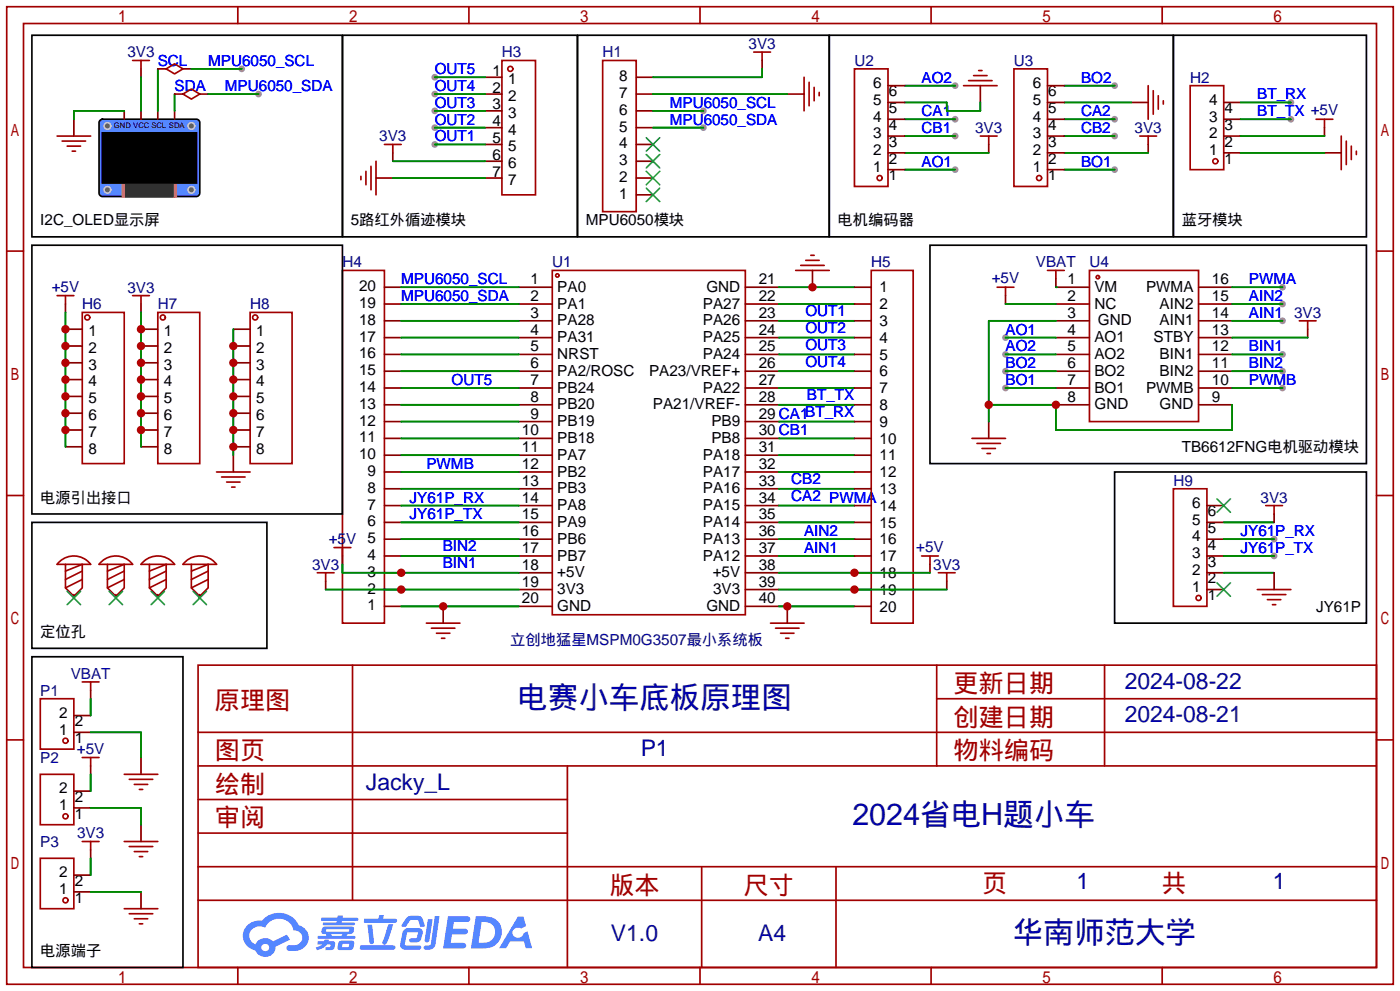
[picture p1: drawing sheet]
<svg xmlns="http://www.w3.org/2000/svg" width="212mm" height="150mm" viewBox="0 0 212 150" stroke-linecap="round" stroke-linejoin="round" font-family="sans-serif">
<g fill="#999">
<circle cx="144.5" cy="13" r=".51"/>
<circle cx="144.5" cy="18" r=".51"/>
<circle cx="144.5" cy="20.6" r=".51"/>
<circle cx="144.5" cy="25.7" r=".51"/>
<circle cx="168.7" cy="13" r=".51"/>
<circle cx="168.7" cy="25.7" r=".51"/>
<circle cx="106.4" cy="16.8" r=".51"/>
<circle cx="106.4" cy="19.3" r=".51"/>
<circle cx="195.3" cy="15.5" r=".51"/>
<circle cx="195.3" cy="18" r=".51"/>
<circle cx="168.7" cy="20.6" r=".51"/>
<circle cx="168.7" cy="18" r=".51"/>
<circle cx="65.8" cy="11.7" r=".51"/>
<circle cx="65.8" cy="14.2" r=".51"/>
<circle cx="65.8" cy="16.8" r=".51"/>
<circle cx="65.8" cy="19.3" r=".51"/>
<circle cx="65.8" cy="21.8" r=".51"/>
<circle cx="194.1" cy="43.4" r=".51"/>
<circle cx="194.1" cy="46" r=".51"/>
<circle cx="194.1" cy="48.5" r=".51"/>
<circle cx="194.1" cy="53.6" r=".51"/>
<circle cx="194.1" cy="56.1" r=".51"/>
<circle cx="194.1" cy="58.7" r=".51"/>
<circle cx="152.1" cy="53.6" r=".51"/>
<circle cx="152.1" cy="51.1" r=".51"/>
<circle cx="152.1" cy="56.1" r=".51"/>
<circle cx="152.1" cy="58.7" r=".51"/>
<circle cx="192.8" cy="81.5" r=".51"/>
<circle cx="192.8" cy="84.1" r=".51"/>
<circle cx="36.6" cy="10.4" r=".51"/>
<circle cx="39.1" cy="14.2" r=".51"/>
</g>
<g fill="none" stroke="#a10000" stroke-width=".25">
<path d="M1 1h209.8v147.8h-209.8zM3.6 3.6h204.7v142.7h-204.7zM36 1v2.6M71 1v2.6M105.9 1v2.6M140.9 1v2.6M175.9 1v2.6M1 38h2.6M208.3 38h2.5M1 74.9h2.6M208.3 74.9h2.5M1 111.9h2.6"/>
<path d="M30 100.6h178.3v45.7h-178.3zM30 115.8h178.3M30 110.7h178.3M53.3 100.6v35.5M85.9 115.8v30.5M141.7 100.6v15.2M141.7 105.7h66.6M167.1 100.6v15.2M208.3 111.9h2.5M30 120.9h55.9M30 136.1h178.3M30 131.1h178.3"/>
<path d="M30 126h55.9M106.2 131.1v15.2M126.5 131.1v15.2M36 146.3v2.5M71 146.3v2.5M105.9 146.3v2.5M140.9 146.3v2.5M175.9 146.3v2.5"/>
</g>
<g fill="#5487ff">
<path d="M67.8 138.6h2.1a.97 .97 0 0 1 1.3 .4 .53 .53 0 0 1-.7 .4h-1.8l-.2 1h1.9a.43 .43 0 0 1 .4 .5 .43 .43 0 0 1-.5 .4h-1.9l-.2 1.3h1.2a.9 .9 0 0 1 1.1 .4v.2l-.4 .2h-3z"/>
<path d="M78.4 138.6h.8l.4 1.4-.7 .4a.82 .82 0 0 0-1.2 .1 .82 .82 0 0 0 .1 1.2 .82 .82 0 0 0 1.1-.1l.3-.5 .6-.3 .7 2.6h-.9l-.3-1h-2.1l-.6 1h-1.1z"/>
<path d="M64.7 139h.8l-.5 3.2a.36 .36 0 0 1-.4 .3 .36 .36 0 0 1-.3-.3z"/>
<path d="M65.8 138.5h.7l-.6 4.3a1.13 1.13 0 0 1-1.8 .6l.2-.4h.7l.2-.2z"/>
<path d="M61.5 138.8l.6-.3h1a.77 .77 0 0 1 .9 .5l.3 1-.2 .1h-.5l-.4-1h-.9a1.16 1.16 0 0 0-.8 .9l-.1 .1h-.5l-.2-.1z"/>
<path d="M61.1 140.7l.5-.3 1.7-.1a.66 .66 0 0 1 .6 1l-.1 .4a.81 .81 0 0 1-.9 .8h-.7a.32 .32 0 0 1-.3-.4 .32 .32 0 0 1 .4-.2l.7-.1 .3-.8h-1.7l-.3 1.9 2.1 .1a.32 .32 0 0 1 .3 .3 .32 .32 0 0 1-.3 .3h-2.3l-.5-.3-.1-.5 .4-1.8z"/>
<path d="M54.5 143h5a.33 .33 0 0 1 .3 .3 .33 .33 0 0 1-.3 .3h-4.9l-.2-.1z"/>
<path d="M58.8 139.8h.7l-1 2.9a.36 .36 0 0 1-.4 .1 .36 .36 0 0 1-.3-.3z"/>
<path d="M55.6 139.8h.7l.3 2.6a.34 .34 0 0 1-.3 .4 .34 .34 0 0 1-.4-.3z"/>
<path d="M55.1 138.9h2.2v-.4l.2-.1h.6l-.1 .5h1.8a.32 .32 0 0 1 .3 .4 .32 .32 0 0 1-.4 .3h-4.5l-.1-.2z"/>
<path d="M48.1 142.3h.9l.1-.2h.7l-.1 .2 .9 .1a.92 .92 0 0 1-.3 1.2l-1 .1v-.4h.4l.3-.2v-.2l-.5-.1-.5 .4-1 .5-.2-.4 1-.5h-.8z"/>
<path d="M48.6 138.8h2.5v-.3l.8-.1-.1 .4h2.2l.2 .1v.2l-.2 .2h-2.3v.2h1.8l.2 .1v.1l-.2 .2h-4.5l-.2-.1 .1-.3h2l.1-.2h-2.3l-.1-.2z"/>
<path d="M72 138.6l-.7 4.8a9.2 9.2 0 0 0 2.9-.1 2.41 2.41 0 0 0 1.7-2.8 2.41 2.41 0 0 0-2.6-1.9zM72.9 139.4a1.61 1.61 0 0 1 2 1.5 1.61 1.61 0 0 1-1.8 1.7h-.7z"/>
<path d="M48.8 140.3a.7 .7 0 0 0 0 .9l.5 .1 .1 .2h-1.3v.4l5.5 .1 .2-.2v-.2l-.2-.1h-1.2l.2-.2a.7 .7 0 0 0 .8-.3 .7 .7 0 0 0 0-.8l-4.1-.1zM49.4 140.5h3.3l.2 .1-.1 .2-.1 .1h-3.2l-.2-.2zM50.1 141.3h1.7l-.2 .2h-1.4z"/>
<path d="M51.3 142.4a1.05 1.05 0 0 0-.1 1.2 2.91 2.91 0 0 0 2.2-.1 .98 .98 0 0 0 0-1.2l-1.6-.1zM51.9 142.7h.9a.4 .4 0 0 1-.2 .6l-.8-.1z"/>
<path d="M37.5 139.9a2.23 2.23 0 0 0-.7 2.3 2.23 2.23 0 0 0 1.8 1.5 1.58 1.58 0 0 0 1.8 1 1.58 1.58 0 0 0 1.3-1.5l2.2-1.1-.5-.7-2.1 1a1.65 1.65 0 0 0-2.7 .4 1.43 1.43 0 0 1-.8-1.8 1.43 1.43 0 0 1 1.8-.9l.5 .2a2.3 2.3 0 0 1 2.3-1.4 2.3 2.3 0 0 1 2.1 1.8 1.12 1.12 0 0 1 1.2 1 1.12 1.12 0 0 1-1.1 1.2h-.7a.45 .45 0 0 0-.6 .4 .45 .45 0 0 0 .5 .5 2.36 2.36 0 0 0 2.9-2 2 2 0 0 0-1.5-1.9 3.3 3.3 0 0 0-5.6-.7h-.3a2.66 2.66 0 0 0-1.8 .7zM39.6 143.3a.57 .57 0 0 1 1.1 0 .57 .57 0 0 1-1.1 0z"/>
</g>
<g fill="none" stroke="#a10000" stroke-width=".25">
<path d="M83.6 40.9h29.2v52.1h-29.2z"/>
<circle cx="84.3" cy="41.7" r=".25"/>
</g>
<g fill="none" stroke="#870000" stroke-width=".25">
<path d="M78.5 43.4h5.1M78.5 46h5.1M78.5 48.5h5.1M78.5 51.1h5.1M78.5 53.6h5.1M78.5 56.1h5.1M78.5 58.7h5.1M112.8 43.4h5.1M112.8 46h5.1M112.8 48.5h5.1M112.8 51.1h5.1M112.8 53.6h5.1"/>
<path d="M112.8 56.1h5.1M112.8 58.7h5.1M78.5 61.2h5.1M78.5 63.8h5.1M78.5 66.3h5.1M78.5 68.8h5.1M78.5 71.4h5.1M78.5 73.9h5.1M78.5 76.5h5.1M78.5 79h5.1M112.8 61.2h5.1M112.8 63.8h5.1"/>
<path d="M112.8 66.3h5.1M112.8 68.8h5.1M112.8 71.4h5.1M112.8 73.9h5.1M112.8 76.5h5.1M112.8 79h5.1M78.5 81.5h5.1M78.5 84.1h5.1M78.5 86.6h5.1M78.5 89.2h5.1M78.5 91.7h5.1M112.8 81.5h5.1"/>
<path d="M112.8 84.1h5.1M112.8 86.6h5.1M112.8 89.2h5.1M112.8 91.7h5.1"/>
</g>
<path d="M19 27.7h7.4v2h-7.4z" fill="#21212e" stroke="#6e4717" stroke-width=".25"/>
<path d="M15.1 18.3l.4-.3 14.5 .1 .2 .4v10.7l-.1 .3-.4 .2h-14.2l-.3-.1-.2-.4v-10.7z" fill="#39f" stroke="#000" stroke-width=".25"/>
<path d="M15.5 20.1h14.2v7.6h-14.2z" fill="#000" stroke="#000" stroke-width=".25"/>
<path d="M18.5 27.9h8.2v1.8h-8.2z" fill="#fc0" stroke="#fc0" stroke-width=".25"/>
<path d="M19 27.9h7.2v1.8h-7.2z" fill="#333" stroke="#333" stroke-width=".25"/>
<g fill="#666" stroke="#ccc" stroke-width=".25">
<circle cx="29" cy="19" r=".51"/>
<circle cx="16.3" cy="19" r=".51"/>
<circle cx="16.3" cy="28.7" r=".51"/>
<circle cx="29" cy="28.7" r=".51"/>
</g>
<g fill="none" stroke="#870000" stroke-width=".25">
<path d="M11.2 18v2.6M18.8 16.8v1.2M21.3 10.4v1.3M21.3 16.8v1.2M23.9 16.8v1.2M23.9 10.4h1.2M26.4 16.8v1.2M26.4 14.2h1.3M27.7 10.4h1.3M30.2 14.2h1.3M73.4 19.3h2.5M73.4 16.8h2.5"/>
<path d="M73.4 14.2h2.5M73.4 11.7h2.5M96.3 19.3h2.5M96.3 16.8h2.5M96.3 14.2h2.5M96.3 11.7h2.5M115.3 9.1v1.3M119.1 14.2h2.6M134.4 15.5h2.5M134.4 18h2.5M134.4 13h2.5M148.3 13v2.5"/>
<path d="M158.5 15.5h2.5M158.5 18h2.5M158.5 13h2.5M171.2 15.5h2.5M185.2 15.5h2.5M185.2 18h2.5M200.4 19.3v1.3M56.9 26.9h2.5M59.4 23.1v1.3M73.4 26.9h2.5M73.4 24.4h2.5M73.4 21.8h2.5"/>
<path d="M96.3 29.5h2.5M96.3 26.9h2.5M96.3 24.4h2.5M96.3 21.8h2.5M134.4 23.1h2.5M134.4 20.6h2.5M134.4 25.7h2.5M149.6 21.8v1.3M158.5 23.1h2.5M158.5 20.6h2.5M158.5 25.7h2.5M173.7 21.8v1.3"/>
<path d="M185.2 23.1h2.5M185.2 20.6h2.5M200.4 23.1h2.5M9.9 49.8h2.5M9.9 52.3h2.5M9.9 54.9h2.5M9.9 57.4h2.5M9.9 59.9h2.5M9.9 46v1.2M21.3 46v1.2M21.3 49.8h2.6M21.3 52.3h2.6"/>
<path d="M21.3 54.9h2.6M21.3 57.4h2.6M21.3 59.9h2.6M35.3 49.8h2.5M35.3 52.3h2.5M35.3 54.9h2.5M35.3 57.4h2.5M35.3 59.9h2.5M58.2 43.4h2.5M58.2 46h2.5M58.2 48.5h2.5M58.2 51.1h2.5"/>
<path d="M58.2 53.6h2.5M58.2 56.1h2.5M58.2 58.7h2.5M122.9 40.9v2.5M129.3 43.4h2.5M129.3 46h2.5M129.3 48.5h2.5M129.3 51.1h2.5M129.3 53.6h2.5M129.3 56.1h2.5M129.3 58.7h2.5M152.1 44.7v1.3"/>
<path d="M159.8 42.2v1.2h5M159.8 46h5M159.8 48.5h5M159.8 51.1h5M159.8 53.6h5M159.8 56.1h5M159.8 58.7h5M181.4 43.4h5M181.4 46h5M181.4 48.5h5M181.4 51.1h5M181.4 53.6h5"/>
<path d="M181.4 56.1h5M181.4 58.7h5M197.9 49.8v1.3M9.9 62.5h2.5M9.9 65h2.5M9.9 67.6h2.5M21.3 62.5h2.6M21.3 65h2.6M21.3 67.6h2.6M35.3 62.5h2.5M35.3 65h2.5M35.3 67.6h2.5"/>
<path d="M35.3 68.8v2.6M58.2 61.2h2.5M58.2 79h2.5M58.2 76.5h2.5M58.2 73.9h2.5M58.2 71.4h2.5M58.2 68.8h2.5M58.2 66.3h2.5M58.2 63.8h2.5M129.3 61.2h2.5M129.3 79h2.5M129.3 76.5h2.5"/>
<path d="M129.3 73.9h2.5M129.3 71.4h2.5M129.3 68.8h2.5M129.3 66.3h2.5M129.3 63.8h2.5M149.6 63.8v2.5M159.8 61.2h5M181.4 61.2h5M182.6 79h2.6M182.6 76.5h2.6M192.8 77.7v1.3M11.2 89.9v.5"/>
<path d="M17.5 89.9v.5M23.9 89.9v.5M30.2 89.9v.5M49.3 87.9v1.3M51.8 84.1v1.2M58.2 91.7h2.5M58.2 89.2h2.5M58.2 86.6h2.5M58.2 84.1h2.5M58.2 81.5h2.5M67.1 91.7v2.5M119.1 91.7v2.5"/>
<path d="M129.3 91.7h2.5M129.3 89.2h2.5M129.3 86.6h2.5M129.3 84.1h2.5M129.3 81.5h2.5M140.7 85.3v1.3M143.3 87.9v1.3M182.6 89.2h2.6M182.6 86.6h2.6M182.6 84.1h2.6M182.6 81.5h2.6M192.8 86.6v2.6"/>
<path d="M11.2 110.7h2.5M11.2 108.2h2.5M11.2 119.6h2.5M13.7 104.4v1.3M13.7 115.8v1.3M21.3 114.6v2.5M11.2 122.2h2.5M11.2 134.9h2.5M11.2 132.3h2.5M13.7 128.5v1.3M21.3 124.7v2.6M21.3 134.9v2.5"/>
</g>
<g fill="none" stroke="#a10000" stroke-width=".25">
<path d="M20.1 9.1h2.5M21.3 9.1v1.3M25.1 10.4l1.3-.7 1.3 .7-1.3 .8zM27.7 14.2l1.3-.7 1.2 .7-1.2 .8zM75.9 9.1h5.1v20.4h-5.1zM91.2 9.1h5.1v22.9h-5.1zM114 7.9h2.6M115.3 7.9v1.2M121.7 11.7v5.1M122.4 12.4v3.6M123.2 13.2v2M124 14v.5"/>
<path d="M129.3 10.4h5.1v17.8h-5.1zM145.8 13h5.1M146.6 12.2h3.5M147.3 11.4h2.1M148.1 10.7h.5M153.4 10.4h5.1v17.8h-5.1zM173.7 13v5M174.5 13.7v3.6M175.3 14.5v2M176 15.2v.5M180.1 13h5.1v12.7h-5.1zM199.1 18h2.6"/>
<path d="M200.4 18v1.3M8.6 20.6h5.1M9.4 21.3h3.6M10.2 22.1h2M10.9 22.9h.5M54.6 26.7v.5M55.4 25.9v2M56.1 25.1v3.6M56.9 24.4v5.1M58.2 21.8h2.5M59.4 21.8v1.3M121.9 39.4h2.1"/>
<path d="M122.7 38.6h.5M148.3 20.6h2.6M149.6 20.6v1.2M172.5 20.6h2.5M173.7 20.6v1.2M202.9 20.6v5.1M203.7 21.3v3.6M204.5 22.1v2M205.2 22.9v.5M8.6 44.7h2.6M9.9 44.7v1.3M12.4 47.2h6.4v22.9h-6.4z"/>
<path d="M20.1 44.7h2.5M21.3 44.7v1.3M23.9 47.2h6.3v22.9h-6.3zM37.8 47.2h6.4v22.9h-6.4zM51.8 40.9h6.4v53.3h-6.4zM120.4 40.9h5.1M121.2 40.1h3.5M131.8 40.9h6.4v53.3h-6.4zM150.9 43.4h2.5M152.1 43.4v1.3M158.5 40.9h2.5M159.8 40.9v1.3"/>
<path d="M164.8 40.9h16.6v22.9h-16.6zM196.6 48.5h2.5M197.9 48.5v1.3M32.8 71.4h5M33.5 72.1h3.6M34.3 72.9h2M35.1 73.7h.5M147.1 66.3h5M147.8 67.1h3.6M148.6 67.8h2M149.4 68.6h.5M177.5 73.9h5.1v17.8h-5.1z"/>
<path d="M191.5 76.5h2.6M192.8 76.5v1.2M9.1 84.9a3.2 3.2 0 0 1 4.6 .4h-5.1zM9.9 85.3v3.6l1.3 1.3 1.2-1.3v-3.6l-2.5 1.1M12.4 86.4l-2.5 1.2M12.4 87.6l-2.5 1.3M15.4 84.9a3.2 3.2 0 0 1 4.7 .4h-5.1zM16.3 85.3v3.6l1.2 1.3 1.3-1.3v-3.6l-2.5 1.1M18.8 86.4l-2.5 1.2M18.8 87.6l-2.5 1.3M21.8 84.9a3.2 3.2 0 0 1 4.6 .4h-5.1zM22.6 85.3v3.6l1.3 1.3 1.2-1.3v-3.6l-2.5 1.1"/>
<path d="M25.1 86.4l-2.5 1.2M25.1 87.6l-2.5 1.3M28.1 84.9a3.2 3.2 0 0 1 4.7 .4h-5.1zM29 85.3v3.6l1.2 1.3 1.3-1.3v-3.6l-2.5 1.1M31.5 86.4l-2.5 1.2M31.5 87.6l-2.5 1.3M48 86.6h2.5M49.3 86.6v1.3M50.5 82.8h2.6M51.8 82.8v1.3M64.5 94.2h5.1M65.3 95h3.5"/>
<path d="M66 95.8h2.1M66.8 96.5h.5M116.6 94.2h5.1M117.3 95h3.6M118.1 95.8h2M118.9 96.5h.5M139.4 84.1h2.6M140.7 84.1v1.2M142 86.6h2.5M143.3 86.6v1.3M190.2 89.2h5.1M191 89.9h3.6"/>
<path d="M191.8 90.7h2M192.5 91.4h.5M6.1 105.7h5.1v7.6h-5.1zM6.1 117.1h5.1v7.6h-5.1zM12.4 103.1h2.6M12.4 114.6h2.6M13.7 103.1v1.3M13.7 114.6v1.2M18.8 117.1h5.1M19.6 117.9h3.5M20.3 118.6h2.1M21.1 119.4h.5"/>
<path d="M6.1 129.8h5.1v7.6h-5.1zM12.4 127.3h2.6M13.7 127.3v1.2M18.8 127.3h5.1M18.8 137.4h5.1M19.6 128h3.5M19.6 138.2h3.5M20.3 128.8h2.1M20.3 138.9h2.1M21.1 129.5h.5M21.1 139.7h.5"/>
<circle cx="77.2" cy="10.4" r=".38"/>
<circle cx="133.1" cy="26.9" r=".38"/>
<circle cx="157.2" cy="26.9" r=".38"/>
<circle cx="183.9" cy="24.4" r=".38"/>
<circle cx="13.2" cy="48" r=".38"/>
<circle cx="24.6" cy="48" r=".38"/>
<circle cx="38.6" cy="48" r=".38"/>
<circle cx="166.1" cy="41.9" r=".25"/>
<circle cx="181.4" cy="90.4" r=".38"/>
<circle cx="9.9" cy="112" r=".38"/>
<circle cx="9.9" cy="136.1" r=".38"/>
<circle cx="9.9" cy="123.4" r=".38"/>
</g>
<g fill="none" stroke="#008700" stroke-width=".25">
<path d="M18.8 16.8h-7.6v1.2M21.3 11.7v5.1M23.9 10.4v6.4M26.4 14.2v2.6M29 10.4h7.6M31.5 14.2h7.6M65.8 16.8h7.6M65.8 19.3h7.6M65.8 11.7h7.6M65.8 14.2h7.6M98.8 16.8h7.6M98.8 19.3h7.6"/>
<path d="M98.8 14.2h20.3M115.3 10.4v1.3h-16.5M136.9 15.5h6.4v1.3h5v-1.3M136.9 13h7.6M136.9 18h7.6M161 13h7.7M161 18h7.7M161 15.5h10.2M187.7 18h7.6M187.7 15.5h7.6M59.4 24.4h14M59.4 26.9h14"/>
<path d="M65.8 21.8h7.6M136.9 20.6h7.6M136.9 25.7h7.6M136.9 23.1h12.7M161 20.6h7.7M161 25.7h7.7M161 23.1h12.7M187.7 20.6h12.7M187.7 23.1h12.7M9.9 47.2v20.4M21.3 47.2v20.4M35.3 49.8v19"/>
<path d="M60.7 43.4h17.8M60.7 46h17.8M60.7 48.5h17.8M60.7 51.1h17.8M60.7 53.6h17.8M60.7 56.1h17.8M60.7 58.7h17.8M117.9 43.4h11.4M117.9 46h11.4M117.9 48.5h11.4M117.9 51.1h11.4M117.9 53.6h11.4"/>
<path d="M117.9 56.1h11.4M117.9 58.7h11.4M152.1 46h7.7M152.1 51.1h7.7M152.1 53.6h7.7M152.1 56.1h7.7M152.1 58.7h7.7M159.8 43.4h.1M159.8 48.5h-10.2v15.3M186.4 43.4h7.7M186.4 46h7.7M186.4 48.5h7.7"/>
<path d="M186.4 51.1h11.5M186.4 53.6h7.7M186.4 56.1h7.7M186.4 58.7h7.7M60.7 61.2h17.8M60.7 63.8h17.8M60.7 66.3h17.8M60.7 68.8h17.8M60.7 71.4h17.8M60.7 73.9h17.8M60.7 76.5h17.8M60.7 79h17.8"/>
<path d="M117.9 61.2h11.4M117.9 63.8h11.4M117.9 66.3h11.4M117.9 68.8h11.4M117.9 71.4h11.4M117.9 73.9h11.4M117.9 76.5h11.4M117.9 79h11.4M149.6 61.2h10.2v3.8h26.6v-3.8M185.2 79h7.6M49.3 89.2h29.2M51.8 85.3v1.3h26.7"/>
<path d="M60.7 81.5h17.8M60.7 84.1h17.8M60.7 91.7h17.8M117.9 81.5h11.4M117.9 84.1h11.4M117.9 91.7h11.4M117.9 86.6h22.8M117.9 89.2h25.4M185.2 81.5h7.6M185.2 84.1h7.6M185.2 86.6h7.6M13.7 110.7h7.6v3.9"/>
<path d="M13.7 105.7v2.5M13.7 117.1v2.5M13.7 122.2h7.6v2.5M13.7 129.8v2.5M13.7 134.9h7.6"/>
</g>
<g fill="none" stroke="#3c3" stroke-width=".25">
<path d="M97.8 28.4l2 2.1M97.8 25.9l2 2M97.8 23.4l2 2M97.8 20.8l2 2.1M99.8 28.4l-2 2.1M99.8 25.9l-2 2M99.8 23.4l-2 2M99.8 20.8l-2 2.1M184.1 75.4l2.1 2.1M186.2 75.4l-2.1 2.1M10.2 89.4l2 2M12.2 89.4l-2 2"/>
<path d="M16.5 89.4l2 2M18.5 89.4l-2 2M22.9 89.4l2 2M24.9 89.4l-2 2M29.2 89.4l2 2M31.2 89.4l-2 2M184.1 88.1l2.1 2.1M186.2 88.1l-2.1 2.1"/>
</g>
<path d="M4.8 5.3h47v30.5h-47zM51.8 5.3h35.6v30.5h-35.6zM87.4 5.3h38.1v30.5h-38.1zM125.5 5.3h52v30.5h-52zM177.5 5.3h29.3v30.5h-29.3zM4.8 37.1h47v40.6h-47zM140.7 37.1h66.1v33h-66.1zM4.8 79h35.6v19h-35.6zM168.7 71.4h38.1v22.8h-38.1zM4.8 99.3h22.9v47h-22.9z" fill="none" stroke="#000" stroke-width=".25"/>
<g fill="#c00">
<circle cx="122.9" cy="43.4" r=".63"/>
<circle cx="119.1" cy="91.7" r=".63"/>
<circle cx="149.6" cy="61.2" r=".63"/>
<circle cx="159.8" cy="61.2" r=".63"/>
<circle cx="67.1" cy="91.7" r=".63"/>
<circle cx="9.9" cy="49.8" r=".63"/>
<circle cx="9.9" cy="52.3" r=".63"/>
<circle cx="9.9" cy="54.9" r=".63"/>
<circle cx="9.9" cy="57.4" r=".63"/>
<circle cx="9.9" cy="59.9" r=".63"/>
<circle cx="9.9" cy="62.5" r=".63"/>
<circle cx="9.9" cy="65" r=".63"/>
<circle cx="21.3" cy="49.8" r=".63"/>
<circle cx="21.3" cy="52.3" r=".63"/>
<circle cx="21.3" cy="54.9" r=".63"/>
<circle cx="21.3" cy="57.4" r=".63"/>
<circle cx="21.3" cy="59.9" r=".63"/>
<circle cx="21.3" cy="62.5" r=".63"/>
<circle cx="21.3" cy="65" r=".63"/>
<circle cx="35.3" cy="52.3" r=".63"/>
<circle cx="35.3" cy="54.9" r=".63"/>
<circle cx="35.3" cy="57.4" r=".63"/>
<circle cx="35.3" cy="59.9" r=".63"/>
<circle cx="35.3" cy="62.5" r=".63"/>
<circle cx="35.3" cy="65" r=".63"/>
<circle cx="35.3" cy="67.6" r=".63"/>
<circle cx="60.7" cy="86.6" r=".63"/>
<circle cx="60.7" cy="89.2" r=".63"/>
<circle cx="129.3" cy="86.6" r=".63"/>
<circle cx="129.3" cy="89.2" r=".63"/>
</g>
<g font-size="4.6" fill="#000080">
<text x="78.3" y="107.1">电赛小车底板原理图</text>
<text x="129" y="124.8">2024省电H题小车</text>
<text x="153.3" y="142.6">华南师范大学</text>
</g>
<g font-size="3.8" fill="#a00000">
<text x="32.5" y="107.2">原理图</text>
<text x="144.3" y="104.6">更新日期</text>
<text x="144.3" y="109.7">创建日期</text>
<text x="32.5" y="119.9">绘制</text>
<text x="32.5" y="114.8">图页</text>
<text x="144.3" y="114.8">物料编码</text>
<text x="32.5" y="125">审阅</text>
<text x="92.2" y="135.1">版本</text>
<text x="112.5" y="135.1">尺寸</text>
<text x="148.6" y="134.9">页</text>
<text x="175.8" y="134.9">共</text>
</g>
<g font-size="3.5" fill="#000080">
<text x="170.2" y="104.2">2024-08-22</text>
<text x="170.2" y="109.2">2024-08-21</text>
<text x="55.4" y="119.4">Jacky_L</text>
<text x="96.9" y="114.3">P1</text>
<text x="162.9" y="134.4">1</text>
<text x="192.6" y="134.4">1</text>
<text x="92.4" y="142.3">V1.0</text>
<text x="114.7" y="142.3">A4</text>
</g>
<g font-size="2.3" fill="#000080">
<text x="19.3" y="8.7">3V3</text>
<text x="75.9" y="8.7">H3</text>
<text x="91.2" y="8.7">H1</text>
<text x="113.3" y="7.4">3V3</text>
<text x="129.3" y="10">U2</text>
<text x="153.4" y="10">U3</text>
<text x="180.1" y="12.5">H2</text>
<text x="57.4" y="21.4">3V3</text>
<text x="147.6" y="20.1">3V3</text>
<text x="171.7" y="20.1">3V3</text>
<text x="51.8" y="40.4">H4</text>
<text x="83.6" y="40.4">U1</text>
<text x="131.8" y="40.4">H5</text>
<text x="156.7" y="40.4">VBAT</text>
<text x="164.8" y="40.4">U4</text>
<text x="7.8" y="44.1">+5V</text>
<text x="12.4" y="46.8">H6</text>
<text x="19.3" y="44.2">3V3</text>
<text x="23.9" y="46.8">H7</text>
<text x="37.8" y="46.8">H8</text>
<text x="150.1" y="42.9">+5V</text>
<text x="195.8" y="48.1">3V3</text>
<text x="177.5" y="73.5">H9</text>
<text x="190.7" y="76">3V3</text>
<text x="49.7" y="82.2">+5V</text>
<text x="138.6" y="83.5">+5V</text>
<text x="47.2" y="86.2">3V3</text>
<text x="141.2" y="86.2">3V3</text>
<text x="77.2" y="97.6">立创地猛星MSPM0G3507最小系统板</text>
<text x="6.1" y="105.2">P1</text>
<text x="10.7" y="102.7">VBAT</text>
<text x="11.6" y="114">+5V</text>
<text x="6.1" y="115.4">P2</text>
<text x="6.1" y="128.1">P3</text>
<text x="11.7" y="126.8">3V3</text>
</g>
<g font-size="2.3" fill="#00f">
<text x="23.9" y="10">SCL</text>
<text x="31.5" y="10">MPU6050_SCL</text>
<text x="65.8" y="11.2">OUT5</text>
<text x="26.4" y="13.8">SDA</text>
<text x="34" y="13.8">MPU6050_SDA</text>
<text x="65.8" y="13.8">OUT4</text>
<text x="65.8" y="16.3">OUT3</text>
<text x="101.3" y="16.3">MPU6050_SCL</text>
<text x="139.4" y="12.5">AO2</text>
<text x="139.4" y="17.6">CA1</text>
<text x="163.6" y="12.5">BO2</text>
<text x="163.6" y="17.6">CA2</text>
<text x="190.2" y="15">BT_RX</text>
<text x="190.2" y="17.6">BT_TX +5V</text>
<text x="65.8" y="18.8">OUT2</text>
<text x="65.8" y="21.4">OUT1</text>
<text x="101.3" y="18.8">MPU6050_SDA</text>
<text x="139.4" y="20.1">CB1</text>
<text x="163.6" y="20.1">CB2</text>
<text x="139.4" y="25.2">AO1</text>
<text x="163.6" y="25.2">BO1</text>
<text x="60.7" y="45.5">MPU6050_SDA</text>
<text x="60.7" y="43">MPU6050_SCL</text>
<text x="121.9" y="47.8">OUT1</text>
<text x="189" y="43">PWMA</text>
<text x="189" y="45.5">AIN2</text>
<text x="121.9" y="50.4">OUT2</text>
<text x="121.9" y="52.9">OUT3</text>
<text x="152.1" y="53.1">AO2</text>
<text x="152.1" y="50.6">AO1</text>
<text x="189" y="48.1">AIN1</text>
<text x="189" y="53.1">BIN1</text>
<text x="68.3" y="58.2">OUT5</text>
<text x="121.9" y="55.4">OUT4</text>
<text x="152.1" y="55.7">BO2</text>
<text x="152.1" y="58.2">BO1</text>
<text x="189" y="55.7">BIN2</text>
<text x="189" y="58.2">PWMB</text>
<text x="122.1" y="60.5">BT_TX</text>
<text x="64.5" y="70.9">PWMB</text>
<text x="62" y="76">JY61P_RX</text>
<text x="119.7" y="73.2">CB2</text>
<text x="119.7" y="75.8">CA2 PWMA</text>
<text x="62" y="78.5">JY61P_TX</text>
<text x="67" y="83.4">BIN2</text>
<text x="121.7" y="81.1">AIN2</text>
<text x="121.7" y="83.6">AIN1</text>
<text x="187.7" y="81.1">JY61P_RX</text>
<text x="187.7" y="83.6">JY61P_TX</text>
<text x="67" y="85.9">BIN1</text>
</g>
<g font-size="2.3">
<text x="74.5" y="11.5">1</text>
<text x="74.5" y="14">2</text>
<text x="74.5" y="16.5">3</text>
<text x="76.9" y="12.7">1</text>
<text x="76.9" y="15.3">2</text>
<text x="76.9" y="17.8">3</text>
<text x="93.7" y="17.4">6</text>
<text x="93.7" y="14.8">7</text>
<text x="93.7" y="12.3">8</text>
<text x="132.1" y="13.3">6</text>
<text x="132.1" y="15.8">5</text>
<text x="134.5" y="14.6">6</text>
<text x="134.5" y="17.1">5</text>
<text x="156.3" y="13.3">6</text>
<text x="156.3" y="15.8">5</text>
<text x="158.6" y="14.6">6</text>
<text x="158.6" y="17.1">5</text>
<text x="182.9" y="15.8">4</text>
<text x="185.3" y="17.1">4</text>
<text x="74.5" y="19.1">4</text>
<text x="74.5" y="21.6">5</text>
<text x="76.9" y="20.3">4</text>
<text x="76.9" y="22.9">5</text>
<text x="93.7" y="22.4">4</text>
<text x="93.7" y="19.9">5</text>
<text x="132.1" y="18.4">4</text>
<text x="132.1" y="20.9">3</text>
<text x="132.1" y="23.5">2</text>
<text x="134.5" y="19.6">4</text>
<text x="134.5" y="22.2">3</text>
<text x="156.3" y="18.4">4</text>
<text x="156.3" y="20.9">3</text>
<text x="156.3" y="23.5">2</text>
<text x="158.6" y="19.6">4</text>
<text x="158.6" y="22.2">3</text>
<text x="182.9" y="23.5">1</text>
<text x="182.9" y="20.9">2</text>
<text x="182.9" y="18.4">3</text>
<text x="185.3" y="22.2">2</text>
<text x="185.3" y="19.6">3</text>
<text x="74.5" y="24.2">6</text>
<text x="74.5" y="26.7">7</text>
<text x="76.9" y="25.4">6</text>
<text x="76.9" y="28">7</text>
<text x="93.7" y="27.5">2</text>
<text x="93.7" y="25">3</text>
<text x="132.1" y="26">1</text>
<text x="134.5" y="24.7">2</text>
<text x="134.5" y="27.3">1</text>
<text x="156.3" y="26">1</text>
<text x="158.6" y="24.7">2</text>
<text x="158.6" y="27.3">1</text>
<text x="185.3" y="24.7">1</text>
<text x="6.1" y="34.1">I2C_OLED显示屏</text>
<text x="53.1" y="34.1">5路红外循迹模块</text>
<text x="88.6" y="34.1">MPU6050模块</text>
<text x="93.7" y="30.1">1</text>
<text x="126.7" y="34.1">电机编码器</text>
<text x="178.8" y="34.1">蓝牙模块</text>
<text x="54.3" y="46.6">19</text>
<text x="54.3" y="44">20</text>
<text x="80.2" y="43">1</text>
<text x="80.2" y="45.5">2</text>
<text x="84.3" y="44.1">PA0</text>
<text x="84.3" y="46.7">PA1</text>
<text x="106.4" y="46.7">PA27</text>
<text x="106.9" y="44.1">GND</text>
<text x="114.8" y="43">21</text>
<text x="114.8" y="45.5">22</text>
<text x="133.1" y="44.2">1</text>
<text x="133.1" y="46.8">2</text>
<text x="161.5" y="43">1</text>
<text x="161.5" y="45.5">2</text>
<text x="165.6" y="44.1">VM</text>
<text x="165.6" y="46.7">NC</text>
<text x="173.4" y="44.1">PWMA</text>
<text x="175.5" y="46.7">AIN2</text>
<text x="183.4" y="45.5">15</text>
<text x="183.4" y="43">16</text>
<text x="13.4" y="50.8">1</text>
<text x="13.4" y="53.4">2</text>
<text x="24.8" y="50.8">1</text>
<text x="24.8" y="53.4">2</text>
<text x="38.8" y="50.8">1</text>
<text x="38.8" y="53.4">2</text>
<text x="54.3" y="51.7">17</text>
<text x="54.3" y="49.1">18</text>
<text x="80.2" y="48.1">3</text>
<text x="80.2" y="50.6">4</text>
<text x="80.2" y="53.1">5</text>
<text x="84.3" y="49.2">PA28</text>
<text x="84.3" y="51.7">PA31</text>
<text x="106.4" y="49.2">PA26</text>
<text x="106.4" y="51.7">PA25</text>
<text x="114.8" y="48.1">23</text>
<text x="114.8" y="50.6">24</text>
<text x="114.8" y="53.1">25</text>
<text x="133.1" y="49.3">3</text>
<text x="133.1" y="51.8">4</text>
<text x="161.5" y="48.1">3</text>
<text x="161.5" y="50.6">4</text>
<text x="161.5" y="53.1">5</text>
<text x="165.6" y="51.7">AO1</text>
<text x="166.1" y="49.2">GND</text>
<text x="174.6" y="51.7">STBY</text>
<text x="175.5" y="49.2">AIN1</text>
<text x="183.4" y="53.1">12</text>
<text x="183.4" y="50.6">13</text>
<text x="183.4" y="48.1">14</text>
<text x="13.4" y="55.9">3</text>
<text x="13.4" y="58.4">4</text>
<text x="24.8" y="55.9">3</text>
<text x="24.8" y="58.4">4</text>
<text x="38.8" y="55.9">3</text>
<text x="38.8" y="58.4">4</text>
<text x="54.3" y="59.3">14</text>
<text x="54.3" y="56.7">15</text>
<text x="54.3" y="54.2">16</text>
<text x="80.2" y="55.7">6</text>
<text x="80.2" y="58.2">7</text>
<text x="84.3" y="54.3">NRST</text>
<text x="84.3" y="56.8">PA2/ROSC</text>
<text x="84.3" y="59.4">PB24</text>
<text x="98.2" y="56.8">PA23/VREF+</text>
<text x="106.4" y="54.3">PA24</text>
<text x="106.4" y="59.4">PA22</text>
<text x="114.8" y="55.7">26</text>
<text x="114.8" y="58.2">27</text>
<text x="133.1" y="54.4">5</text>
<text x="133.1" y="56.9">6</text>
<text x="133.1" y="59.5">7</text>
<text x="161.5" y="55.7">6</text>
<text x="161.5" y="58.2">7</text>
<text x="165.6" y="54.3">AO2</text>
<text x="165.6" y="56.8">BO2</text>
<text x="165.6" y="59.4">BO1</text>
<text x="173.4" y="59.4">PWMB</text>
<text x="175.5" y="56.8">BIN2</text>
<text x="175.5" y="54.3">BIN1</text>
<text x="183.4" y="58.2">10</text>
<text x="183.4" y="55.7">11</text>
<text x="13.4" y="61">5</text>
<text x="13.4" y="63.5">6</text>
<text x="24.8" y="61">5</text>
<text x="24.8" y="63.5">6</text>
<text x="38.8" y="61">5</text>
<text x="38.8" y="63.5">6</text>
<text x="54.3" y="64.4">12</text>
<text x="54.3" y="61.8">13</text>
<text x="79" y="65.8">10</text>
<text x="80.2" y="60.8">8</text>
<text x="80.2" y="63.3">9</text>
<text x="84.3" y="61.9">PB20</text>
<text x="84.3" y="64.4">PB19</text>
<text x="98.8" y="61.9">PA21/VREF-</text>
<text x="107.7" y="64.4">PB9</text>
<text x="114.8" y="60.8">28</text>
<text x="114.8" y="63.3">29 CA1BT_RX</text>
<text x="114.8" y="65.8">30 CB1</text>
<text x="133.1" y="62">8</text>
<text x="133.1" y="64.5">9</text>
<text x="161.5" y="60.8">8</text>
<text x="165.6" y="61.9">GND</text>
<text x="175.5" y="61.9">GND</text>
<text x="183.4" y="60.8">9</text>
<text x="13.4" y="66.1">7</text>
<text x="13.4" y="68.6">8</text>
<text x="24.8" y="66.1">7</text>
<text x="24.8" y="68.6">8</text>
<text x="38.8" y="66.1">7</text>
<text x="38.8" y="68.6">8</text>
<text x="54.3" y="69.4">10</text>
<text x="54.3" y="66.9">11</text>
<text x="55.6" y="72">9</text>
<text x="79" y="68.4">11</text>
<text x="79" y="70.9">12</text>
<text x="84.3" y="67">PB18</text>
<text x="84.3" y="69.5">PA7</text>
<text x="106.4" y="69.5">PA18</text>
<text x="107.7" y="67">PB8</text>
<text x="114.8" y="68.4">31</text>
<text x="114.8" y="70.9">32</text>
<text x="133.1" y="67.1">10</text>
<text x="133.1" y="69.6">11</text>
<text x="178.8" y="68.4">TB6612FNG电机驱动模块</text>
<text x="6.1" y="76">电源引出接口</text>
<text x="55.6" y="77.1">7</text>
<text x="55.6" y="74.5">8</text>
<text x="79" y="73.5">13</text>
<text x="79" y="76">14</text>
<text x="84.3" y="72.1">PB2</text>
<text x="84.3" y="74.6">PB3</text>
<text x="84.3" y="77.1">PA8</text>
<text x="106.4" y="72.1">PA17</text>
<text x="106.4" y="74.6">PA16</text>
<text x="106.4" y="77.1">PA15</text>
<text x="114.8" y="73.5">33</text>
<text x="114.8" y="76">34</text>
<text x="133.1" y="72.2">12</text>
<text x="133.1" y="74.7">13</text>
<text x="133.1" y="77.2">14</text>
<text x="180.4" y="76.8">6</text>
<text x="55.6" y="82.1">5</text>
<text x="55.6" y="79.6">6</text>
<text x="79" y="78.5">15</text>
<text x="79" y="81.1">16</text>
<text x="79" y="83.6">17</text>
<text x="84.3" y="79.7">PA9</text>
<text x="84.3" y="82.2">PB6</text>
<text x="106.4" y="79.7">PA14</text>
<text x="106.4" y="82.2">PA13</text>
<text x="114.8" y="78.5">35</text>
<text x="114.8" y="81.1">36</text>
<text x="114.8" y="83.6">37</text>
<text x="133.1" y="79.8">15</text>
<text x="133.1" y="82.3">16</text>
<text x="180.4" y="81.9">4</text>
<text x="180.4" y="79.3">5</text>
<text x="182.8" y="83.1">4</text>
<text x="182.8" y="80.6">5</text>
<text x="182.8" y="78.1">6</text>
<text x="55.6" y="89.8">2</text>
<text x="55.6" y="87.2">3</text>
<text x="55.6" y="84.7">4</text>
<text x="79" y="86.2">18</text>
<text x="79" y="88.7">19</text>
<text x="84.3" y="84.8">PB7</text>
<text x="84.3" y="87.3">+5V</text>
<text x="84.3" y="89.8">3V3</text>
<text x="106.4" y="84.8">PA12</text>
<text x="107.8" y="87.3">+5V</text>
<text x="107.9" y="89.8">3V3</text>
<text x="114.8" y="86.2">38</text>
<text x="114.8" y="88.7">39</text>
<text x="133.1" y="84.9">17</text>
<text x="133.1" y="87.4">18</text>
<text x="133.1" y="89.9">19</text>
<text x="180.4" y="89.5">1</text>
<text x="180.4" y="87">2</text>
<text x="180.4" y="84.4">3</text>
<text x="182.8" y="88.2">2</text>
<text x="182.8" y="85.7">3</text>
<text x="55.6" y="92.3">1</text>
<text x="79" y="91.2">20</text>
<text x="84.3" y="92.4">GND</text>
<text x="106.9" y="92.4">GND</text>
<text x="114.8" y="91.2">40</text>
<text x="133.1" y="92.5">20</text>
<text x="182.8" y="90.8">1</text>
<text x="199.1" y="92.5">JY61P</text>
<text x="6.1" y="96.3">定位孔</text>
<text x="9" y="111.1">1</text>
<text x="9" y="108.5">2</text>
<text x="11.3" y="112.4">1</text>
<text x="11.3" y="109.8">2</text>
<text x="9" y="120">2</text>
<text x="9" y="122.5">1</text>
<text x="11.3" y="123.8">1</text>
<text x="11.3" y="121.2">2</text>
<text x="9" y="135.2">1</text>
<text x="9" y="132.7">2</text>
<text x="11.3" y="136.5">1</text>
<text x="11.3" y="133.9">2</text>
<text x="6.1" y="144.6">电源端子</text>
</g>
<text font-size="1.2" x="17.2" y="19.4">GND VCC SCL SDA</text>
</svg>
